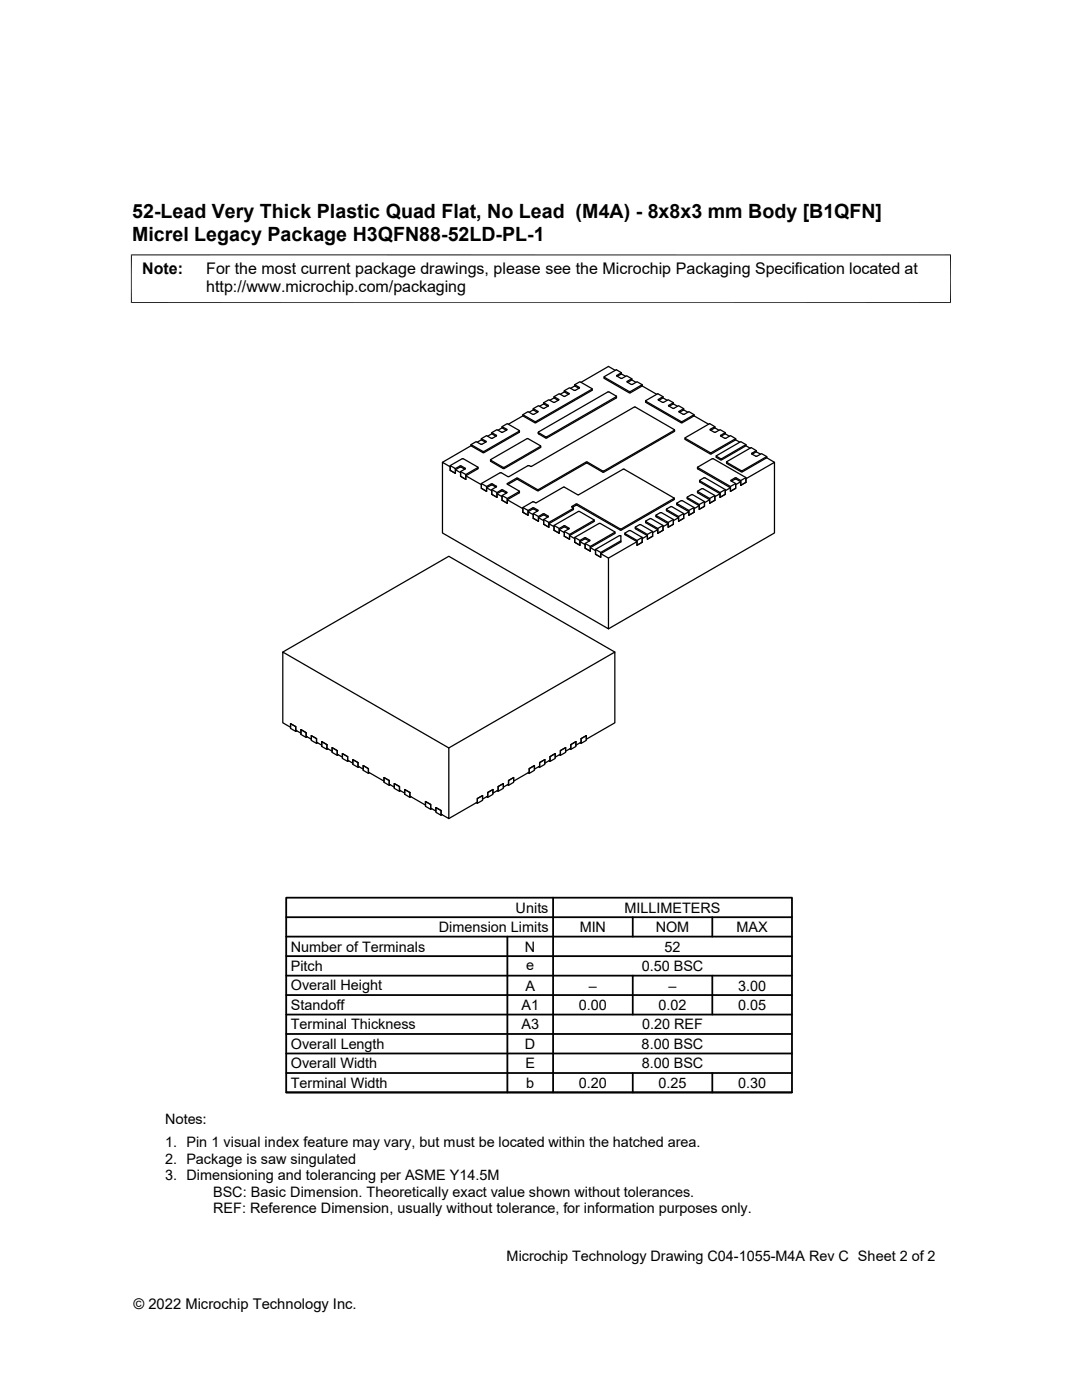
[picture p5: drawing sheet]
<svg xmlns="http://www.w3.org/2000/svg" width="216mm" height="279mm" viewBox="0 0 216 279" stroke-linecap="round" stroke-linejoin="round" font-family="sans-serif">
<g fill="none" stroke="#000" stroke-width=".25">
<path d="M110.6 79.4l-.9 .5M110.6 79.4l.8 .5M110.6 79.2l.9 .5M111.5 79.7v.1M111.5 79.8l-.8 .5M112.6 78.2l-.8 .5M112.6 78.2l.9 .5M112.6 78l1 .6-1 .5-1-.5-1 .6v.2M114.6 77.9l-1-.5-1 .6v.2M114.6 77.9h.2M114.7 77l-.8 .5M114.7 76.8l.9 .5"/>
<path d="M114.7 77v-.2l1-.6 2.4 1.4M114.7 77l.8 .5M115.6 77.3v.1M115.6 77.4l-.8 .5M118.1 77.6v.1M118.1 77.9l-11.4 6.4M118.1 77.7l-11.2 6.4M118.1 77.9h.1M118.2 77.6v.3M120.5 75.2v.3M120.6 75.5h.1M120.6 75.3l5 2.8"/>
<path d="M120.6 75.5l5 2.9M120.6 75.2v.1M122.8 73.9l-1.4-.8-5.5 3.2M123 79.1v.3l-13.9 8M124 74.6l.8 .5M124 74.4l-1 .6 1.1 .5M124 74.6v-.2l-1-.6-2.4 1.4M124 74.6l-.8 .5M124.1 75.5l.9-.5 1.1 .6M125.6 78.1h.2M125.6 78.4h.2M126 76.7h.2l.9-.5 1 .6"/>
<path d="M126.1 75.8l.8 .5M126.1 75.8l-.9 .5M126.1 75.8v-.2l-1 .6 .9 .5M128.1 77l2.9 1.7M128.1 77v-.2l-2.3 1.3M128.1 77l-2.3 1.4M128.9 80v.1M131.4 79.8l.8 .5M131.4 79.7v.1M132.3 79.4l.8 .5M132.3 79.2l-.9 .5M132.3 79.4v-.2l-1-.6-2.4 1.3"/>
<path d="M132.3 79.4l-.8 .5M91.8 93.2l-.9 .5v.8l-1.1-.6v-.7l-1.5-.9v14.1l33.1 19.1v-14.1l-1.5-.9M91.8 93l-.9 .5v1l-1.1-.6v-1l1.1 .6M91.8 93l1 .5M91.8 93.2l.9 .4M91.9 94.1l1 .6M92.2 91.5l-2.4 1.4M92.2 91.6h.2M92.4 91.5l3 1.8-2.5 1.4v1l-1-.6v-1l.9-.5M92.8 93.5v.1M92.9 95l3.2 1.7v.8M94 89l-5.7 3.3"/>
<path d="M94 89l2.5 1.3M94 88.7l2.5 1.4M95.3 93.6l-2.4 1.4v.7l-1-.6v-.8l-1-.6M95.4 93.3l-.1 .3M95.9 88.7l-.9-.6-1 .6v.3M96 88.6h.1M96.1 87.8l-.9 .4M96.1 87.8l.8 .4M96.1 87.5l.9 .6-.8 .6M96.1 96.5l1 .6M97.1 97.3l1 .6v.8M97.9 91.8v.3"/>
<path d="M97.9 92.1l2.5 1.4M98 87.5l-.9-.6-1 .6v.3M98 96.8l-.9 .5v.8l-1-.6M98 96.8h.2M98 87.5h.2M98.1 86.6l-.8 .5M98.1 97.7l1.1 .6M98.1 86.6l.9 .5M98.1 86.3l1 .6M98.2 96.8l.8 .4M99 97v.1M99 86.9v.1"/>
<path d="M99.1 97l-1.1-.4-.9 .5v1l-1-.6M99.1 97.2l-1 .5v1M99.1 87l-.9 .5M99.2 98.5l1 .6v.7M99.8 94.3l-3.7 2.2v1M99.8 94.4h.2M100 94.3l1.3 .8M100.1 97.7l-.9 .6v1l-1.1-.6M100.1 86.3h.2M100.1 86.3l-.9-.6-1.1 .6v.3M100.1 97.8h.2M100.2 85.4l-.8 .5"/>
<path d="M100.2 98.9l1 .6M100.2 85.4l.8 .5M100.2 85.2l1 .5-.9 .6M100.2 85.4v-.2l1-.7 2.4 1.4M100.3 97.7l.8 .5M100.4 93.5h.2M101 98.4l-.9-.4-.9 .5v.8l-1.1-.6M101.1 98.3h.1M101.1 98.4l-.9 .5v.9M101.2 99.7l3.1 1.8v.7M101.2 96.5v.1l2.4 1.5-2.4 1.4v.9l-1-.6M101.4 95.1h.1"/>
<path d="M103.1 95.4l-1.9 1.1M103.1 95.7l-1.8 1M103.1 95.4h.2M103.1 95.7h.2M103.3 95.7l4.1 2.2M103.3 95.4l3.9 2.3M103.6 85.9v.1M103.6 86l-7 4.1M103.6 98.4l-2.4 1.3v.7l-1-.6M103.6 86.3l-7 4M103.6 86.2v.1M103.6 98.3h.1"/>
<path d="M103.7 86v.2M103.7 98.1v.2M104.3 83l-2.9 1.7M104.3 83l2.4 1.4M104.3 82.8l2.4 1.3M105.4 92.9l-3.8 2.2M106.3 82.7l-.9-.6-1.1 .7v.2M106.3 82.7h.2M106.4 81.8l-.8 .5M106.4 81.8l.8 .5M106.4 81.6l.9 .5M106.7 84.1h.2"/>
<path d="M107.3 97.7h.1M107.3 82.1v.1M107.3 82.2l-.8 .5M107.4 86.3v.3l1.5 .8h.2M107.4 86.2l14-8 1.6 .9-13.9 8.1M107.4 86.3l1.5 .9M107.5 86.2v.1M107.8 89l-2.6-1.5-7.3 4.3 2.7 1.5M107.8 89l-7.2 4.3M107.8 89.3l-7.2 4.2M107.9 89l-.1 .3M108.4 81.5l-1-.5-1 .6v.2"/>
<path d="M108.4 81.5h.2M108.5 80.6l-.8 .5M108.5 80.4l.9 .5-.8 .6M108.5 80.6l.8 .5M108.9 87.2h.2M110.4 80.3l-.9-.5-1 .6v.2M110.5 80.3h.1M117 92.2l-9.6 5.5M117 92.2h.2M117.2 92.2l3.3 1.8 14.1-8.2-8-4.6-20.5 11.9-.7-.2M124.3 93.6l-8.9 5.1-2.9-1.5-5.5 3.1-.5-.2M124.4 93.6h.1"/>
<path d="M124.5 93.6l10 5.8-10.6 6.2-8.8-5M128.8 80v.2M128.8 80.2l.1 .1M128.9 80.1l7 4M128.9 80.3l7.2 4M132.2 80.3h.2M132.4 80.3l.9-.5 1.1 .6M134.3 81.5h.2M134.4 80.6l.8 .5M134.4 80.6v-.2l-1 .5 .9 .6M134.4 80.6l-.9 .5M134.5 81.5l.9-.5 1 .6"/>
<path d="M134.5 99.4v.3l-10.6 6.1-8.8-5-.9 .4M134.6 85.8v.3l-14.1 8.1-3.5-1.8-9.6 5.5M135.9 84.1h.2M136.1 99.9l-1 .6M136.1 99.9l2.4 1.4v.9M136.3 82.7h.2M136.4 81.8l.9 .5M136.4 81.8v-.2l-.9 .5 .8 .6M136.4 81.8l-.8 .5M136.5 82.7l1-.6 1 .7M136.7 87.4v.3M136.7 87.7l5.1 2.9 5-2.8"/>
<path d="M136.7 87.5l5.1 2.8 5-2.8v.3M136.8 87.4v.1M137.1 99.3l.1 .2M137.2 99.3l2.3 1.4v.9M137.2 99.5l2.3 1.4v.7M137.2 99.2v.1M138 98.7l-.8 .5M138 98.7l2.6 1.4v.9M138.5 83l2.9 1.7M138.5 83v-.2l-2.4 1.3M138.5 83l-2.4 1.4M139.2 93.3v.3"/>
<path d="M139.2 98.1v.2M139.2 98l1.1-.5 2.3 1.4v.9l-1 .6v-.9zM139.2 93.6l6.6 3.7v.8M139.2 98.4l2.4 1.3v.7l1-.6M139.6 95.9v.2M139.6 96.1l.1 .1M139.6 96.2l4.1 2.3v.8M139.6 95.8l1.1-.4 4 2.3v1M139.6 96l4.1 2.3v1M139.7 95.9h.1M141.6 99.7l-1 .6v.7M142.1 91.5l-2.9 1.8 6.6 3.8v1"/>
<path d="M142.1 91.6h.2M142.3 91.5l6.5 3.8v1l-1 .6M142.6 86.3h.1M142.6 85.4l.9 .5M142.6 85.4v-.2l-1-.7-4.9 2.9M142.6 98.9l-1 .6M142.6 85.2l-.9 .5 .8 .6M142.6 85.4l-.8 .5M142.7 86.3l1-.6 1 .6M142.9 91v.3l.9 .5M143.7 98.5l-1.1 .6v.7M143.8 87l.8 .5"/>
<path d="M143.8 91.5h.2M143.8 86.9v.1M143.8 91.8h.2M144.6 87.5h.2M144.7 86.6l.8 .5M144.7 86.6v-.3l-.9 .6M144.7 98.7l-1 .6M144.7 97.7l-1 .6M144.7 86.6l-.8 .5M144.8 87.5l1-.6 1 .6M145 92.2v.2M145 92.4l2.9 1.8"/>
<path d="M145 92.3l2.9 1.6M145.8 97.3l-1.1 .6v.8M145.9 95.9h.1M145.9 96l.9 .5v1l-1 .6M146.7 95.4l-.8 .4M146.7 95.6l-.8 .4M146.7 95.4l1.1 .5v1M146.7 95.6l1.1 .5v.8M146.8 87.8l.8 .4M146.8 96.5l-1 .6M147.8 96.1l-1 .6v.8l-1 .6M147.8 96.9l1-.6v-.8l5.7-3.2v14.1l-33.1 19.1"/>
<path d="M147.9 94.1h.2M148.8 89l.9 .5M148.8 88.7l-1-.6-4.9 2.9 .9 .5M148.8 95.3l-1 .6M148.8 89l-4.8 2.8M148.8 89v-.3l-4.8 2.8M150.8 91l1.2-.5 1 .6M150.9 90.2l.8 .4M150.9 90.2l-.8 .4M150.9 89.9l-.9 .6 .8 .6M150.9 90.2v-.3l-1-.6-4.9 2.8v.1M153 91.4l1.5 .9"/>
<path d="M153 91.4l-4.9 2.8M153 91.4v-.3l-5.1 2.8M104.3 101.3l1.1 .6M105.4 102.1l1 .6v.7M106.3 101.6l-.9 .5v.7l-1.1-.6M106.3 100.1l-2 1.2v.9M106.3 100.2h.2M106.3 101.6h.2M106.4 102.5l1 .6M106.5 101.6l.7 .4M107.3 101.8v.1M107.3 101.8l-1-.5-.9 .6v.9l-1.1-.6"/>
<path d="M107.3 101.9l-.9 .6v.9M107.4 103.3l1.1 .6v.7M108.4 102.8l-1 .5v.7l-1-.6M108.4 102.5l-1 .6v.9l-1-.6M108.4 102.6h.2M108.4 102.8h.2M108.5 103.7l1 .6M108.6 102.8l.7 .4M108.6 102.5l.8 .5M109.4 103v.1M109.4 103.1l-.9 .6v.9M109.5 104.5l1.1 .6v.7"/>
<path d="M110.6 104.9l1 .6M111.6 105.7l1 .6v.7M112.5 104.9h.2M112.5 104.9l-.9 .6v.9l-1-.6M112.6 106.1l1 .6M112.7 104.9l.8 .5M113.5 105.6l-.9-.4-1 .5v.7l-1-.6M113.5 105.5l-.9 .6v.9M113.5 105.4v.1M113.6 106.9l1.1 .6v.7M114.1 101.2l.3 .3-4.9 2.8v.9l-1-.6M114.1 101.1v.1"/>
<path d="M114.4 101.7l-4.9 2.8v.7l-1-.6M114.4 101.6v.1M114.4 101.4v.2M114.7 107.3l1 .6M114.9 100.6l-.8 .5M115 100.6h.1M115.6 102.1l-5 2.8v.9M115.6 102.1l2.9 1.6M116.6 107.6l-.9 .5v.7l-1-.6M116.6 107.3l-.9 .6v.9l-1-.6M116.7 107.3h.1M116.7 107.6h.1"/>
<path d="M116.8 108.5l1 .6M116.9 107.6l.7 .4M118.5 103.8h.1M118.5 103.8l-4.9 2.9v.9l-1-.6M118.5 104.1l-4.9 2.8v.7l-1-.6M118.5 104v.1M118.6 103.8v.2M118.8 109.6l1.1 .7M119.7 104.5l-5 2.8v.9M119.8 104.5l2.9 1.6M122.6 106.2h.1M122.7 106.2l-4.9 2.9v.9l-1-.6v-.9l.9-.6-.8-.6"/>
<path d="M122.7 106.5l-4.9 2.8v.7l-1-.6v-.7l-1.1-.6M122.7 106.4l-.1 .1M122.7 106.2v.2M123.8 106.9l-5 2.7v1l1.1 .6v-.9l4-2.4v.3l-4 2.3v.7l-1.1-.6v-.7l-1-.6M123.8 106.9l.1 1M124.7 106.4l.1 .3M124.7 106.5l2.4 1.4v.9l1-.6M124.7 106.7l2.4 1.4v.7l1-.6M124.8 106.4v.1M125.6 105.9l-.9 .5M125.6 105.9h.2M125.8 105.9l2.3 1.4v.9"/>
<path d="M126.8 105.2v.3M126.8 105.3l1-.6 2.4 1.4v.9M126.8 105.3l2.4 1.4v.9l1-.6M126.8 105.5l2.4 1.4v.7l1-.6M127.1 108.1l-5.7 3.3M128.1 107.3l-1 .6M128.8 104v.3M128.8 104.3h.1M128.9 104l1-.5 2.4 1.4v.9M128.9 104.1l2.4 1.4v.9M128.9 104.3l2.4 1.4v.7M128.9 104v.1"/>
<path d="M129.2 106.9l-1.1 .6v.7M130.2 106.1l-1 .6M130.9 102.8l.1 .3M130.9 102.9l2.4 1.4v.9l1.1-.6M130.9 103.1l2.4 1.4v.7l1.1-.6M131.3 105.7l-1.1 .6v.7M131.8 102.3l-.8 .6M131.8 102.3h.2M132 102.3l2.4 1.4v.9M132.3 105.8l-1 .6M132.3 104.9l-1 .6M133 101.6v.3"/>
<path d="M133 101.6l1-.5 2.4 1.4v.9M133 101.7l2.4 1.4v.9M133 101.9l2.4 1.4v.7M133 101.6v.1M133.3 104.5l-1 .6v.7M134.4 103.7l-1.1 .6M135 100.4v.3M135.1 100.7h.1M135.1 100.5l2.4 1.4v.9l1-.6M135.1 100.8l2.4 1.3v.7l1-.6M135.4 103.3l-1 .6v.7M136.4 102.5l-1 .6"/>
<path d="M136.4 103.4l-1 .6M137.5 102.1l-1.1 .6v.7M138.5 101.3l-1 .6M139.5 100.9l-1 .6v.7M140.6 101l-1.1 .6M140.6 100.1l-1.1 .6M56.4 130.1l33.2-19.1 33.1 19.1M59.2 145.9l-.2 .1v-1l-1-.6v1l1 .6M61.3 147l-.2 .2v-1l-1.1-.6v1l1.1 .6M63.2 147.4v1l.2-.1M63.2 147.4l-1.1-.6v.7l-1-.6v-.7l-1.1-.6v.7l-1-.6v-.7l-1-.6v.7l-1.6-.8v-14.2l33.2 19.2v14.1l-1.6-.9v-.7l-1-.6v.7l-1.1-.6v-.8l-1-.5v.7l-3.1-1.8v-.7M63.2 147.4l-1.1-.6v1l1.1 .6"/>
<path d="M63.2 147.4v.7l1 .6v-.7l1 .6M65.2 148.6v1l.2-.2M65.2 148.6l-1-.6v1l1 .6M65.2 148.6v.7l1.1 .6v-.7l1 .6M67.3 149.8v.9l.2-.1M67.3 149.8l-1-.6v1l1 .5M67.3 149.8v.7l1 .6v-.7l1.1 .6M69.4 151v1l.2-.2M69.4 151l-1.1-.6v1l1.1 .6M69.4 151v.7l1 .6v-.7l1 .6M71.4 152.2v.9l.2-.1M71.4 152.2l-1-.6v.9l1 .6"/>
<path d="M71.4 152.2v.7l1.1 .6v-.7l1 .6M73.5 153.4v.9l.2-.1M73.5 153.4l-1-.6v.9l1 .6M73.5 153.4v.7l3.1 1.8v-.7l1.1 .6M77.7 155.8v.9l.2-.1M77.7 155.8l-1.1-.6v.9l1.1 .6M77.7 155.8v.7l1 .6v-.7l1 .6M79.7 157v.9l.2-.1M79.7 157l-1-.6v.9l1 .6M79.7 157v.7l1.1 .6v-.7l1 .6M81.8 158.2v.9l.2-.1M81.8 158.2l-1-.6v.9l1 .6"/>
<path d="M96.3 158.8l-1.1 .6v.7l-5.6 3.3M96.3 158.8v.9l-1 .6M96.3 158.8l-1 .6v.9l-.3-.1M98.4 157.6l-1.1 .6v.7l-1 .6v-.7M98.4 157.6v.9l-1.1 .6M98.4 157.6l-1.1 .6v.9l-.2-.1M100.4 156.4l-1 .6v.7l-1 .6v-.7M100.4 156.4v.9l-1 .6M100.4 156.4l-1 .6v.9l-.2-.1M101.3 156.6l.2 .1v-.9l1-.6v.9l-1 .6M106.6 152.8l-1 .6v.7l-3.1 1.8v-.7l-1 .6v.7l-1.1 .6v-.7M106.6 152.8v.9l-1 .6"/>
<path d="M106.6 152.8l-1 .6v.9l-.2-.1M108.7 151.6l-1 .6v.7l-1.1 .6v-.7M108.7 151.6v.9l-1 .6M108.7 151.6l-1 .6v.9l-.2-.1M110.8 150.4l-1.1 .6v.7l-1 .6v-.7M110.8 150.4v1l-1.1 .6M110.8 150.4l-1.1 .6v1l-.2-.2M112.9 149.2l-1.1 .6v.7l-1 .6v-.7M112.9 149.2v1l-1.1 .5M112.9 149.2l-1.1 .6v.9l-.2-.1M114.9 148l-1 .6v.7l-1 .6v-.7M114.9 148v1l-1 .6"/>
<path d="M114.9 148l-1 .6v1l-.2-.2M117 146.8l-1 .6v.7l-1.1 .6v-.7M117 146.8v1l-1 .6M117 146.8l-1 .6v1l-.2-.1M117 146.8v.7l5.7-3.2v-14.2l-33.1 19.2M86.1 161.4l-.2 .1v-1l-1-.5v.9l1 .6M87 161.2l1 .6v.9l-1-.6zM88.2 162.6l-.2 .1"/>
</g>
<path d="M26.1 50.9h163.7M26.2 50.8v9.7M189.7 50.8v9.7M26.1 60.4h163.7" fill="none" stroke="#000" stroke-width=".2"/>
<g fill="none" stroke="#000" stroke-width=".36">
<path d="M57.1 179.2h100.9v38.8h-100.9zM110.4 179.2v38.8M57.1 198.6h100.9M57.1 194.7h100.9M57.1 190.8h100.9M57.1 186.9h100.9M57.1 183h100.9M101.2 186.9v31.1M126.3 183v3.9M126.3 194.7v7.8M142.1 183v3.9M142.1 194.7v7.8"/>
<path d="M57.1 218h100.9M57.1 210.2h100.9M57.1 206.4h100.9M57.1 202.5h100.9M57.1 214.1h100.9M126.3 214.1v3.9M142.1 214.1v3.9"/>
</g>
<g font-size="3.9">
<text x="26.4" y="43.5">52-Lead Very Thick Plastic Quad Flat, No Lead (M4A) - 8x8x3 mm Body [B1QFN]</text>
<text x="26.4" y="48">Micrel Legacy Package H3QFN88-52LD-PL-1</text>
</g>
<g font-size="3.2">
<text x="28.4" y="54.6">Note:</text>
<text x="41.1" y="58.3">http://www.microchip.com/packaging</text>
<text x="41.1" y="54.6">For the most current package drawings, please see the Microchip Packaging Specification located at</text>
</g>
<g font-size="2.9">
<text x="102.9" y="182.1">Units</text>
<text x="124.6" y="182.1">MILLIMETERS</text>
<text x="58" y="189.9">Number of Terminals</text>
<text x="87.6" y="186">Dimension Limits</text>
<text x="104.8" y="189.9">N</text>
<text x="115.7" y="186">MIN</text>
<text x="130.8" y="186">NOM</text>
<text x="132.6" y="189.9">52</text>
<text x="147" y="186">MAX</text>
<text x="58" y="197.7">Overall Height</text>
<text x="58" y="193.8">Pitch</text>
<text x="104.8" y="197.7">A</text>
<text x="105" y="193.5">e</text>
<text x="117.5" y="197.7">–</text>
<text x="128" y="193.8">0.50 BSC</text>
<text x="133.4" y="197.7">–</text>
<text x="147.3" y="197.7">3.00</text>
<text x="58" y="201.6">Standoff</text>
<text x="104.1" y="201.6">A1</text>
<text x="115.5" y="201.6">0.00</text>
<text x="131.4" y="201.6">0.02</text>
<text x="147.3" y="201.6">0.05</text>
<text x="58" y="209.3">Overall Length</text>
<text x="58" y="205.4">Terminal Thickness</text>
<text x="104.1" y="205.4">A3</text>
<text x="104.7" y="209.3">D</text>
<text x="128" y="209.3">8.00 BSC</text>
<text x="128.1" y="205.4">0.20 REF</text>
<text x="58" y="213.2">Overall Width</text>
<text x="104.8" y="213.2">E</text>
<text x="128" y="213.2">8.00 BSC</text>
<text x="58" y="217.1">Terminal Width</text>
<text x="105" y="217.1">b</text>
<text x="115.5" y="217.1">0.20</text>
<text x="131.4" y="217.1">0.25</text>
<text x="147.3" y="217.1">0.30</text>
<text x="32.9" y="224.3">Notes:</text>
<text x="32.9" y="228.9">1. Pin 1 visual index feature may vary, but must be located within the hatched area.</text>
<text x="32.9" y="232.2">2. Package is saw singulated</text>
<text x="32.9" y="235.5">3. Dimensioning and tolerancing per ASME Y14.5M</text>
<text x="42.5" y="238.8">BSC: Basic Dimension. Theoretically exact value shown without tolerances.</text>
<text x="42.5" y="242.2">REF: Reference Dimension, usually without tolerance, for information purposes only.</text>
<text x="101.1" y="251.7">Microchip Technology Drawing C04-1055-M4A Rev C Sheet 2 of 2</text>
<text x="26.6" y="261.3">© 2022 Microchip Technology Inc.</text>
</g>
</svg>
